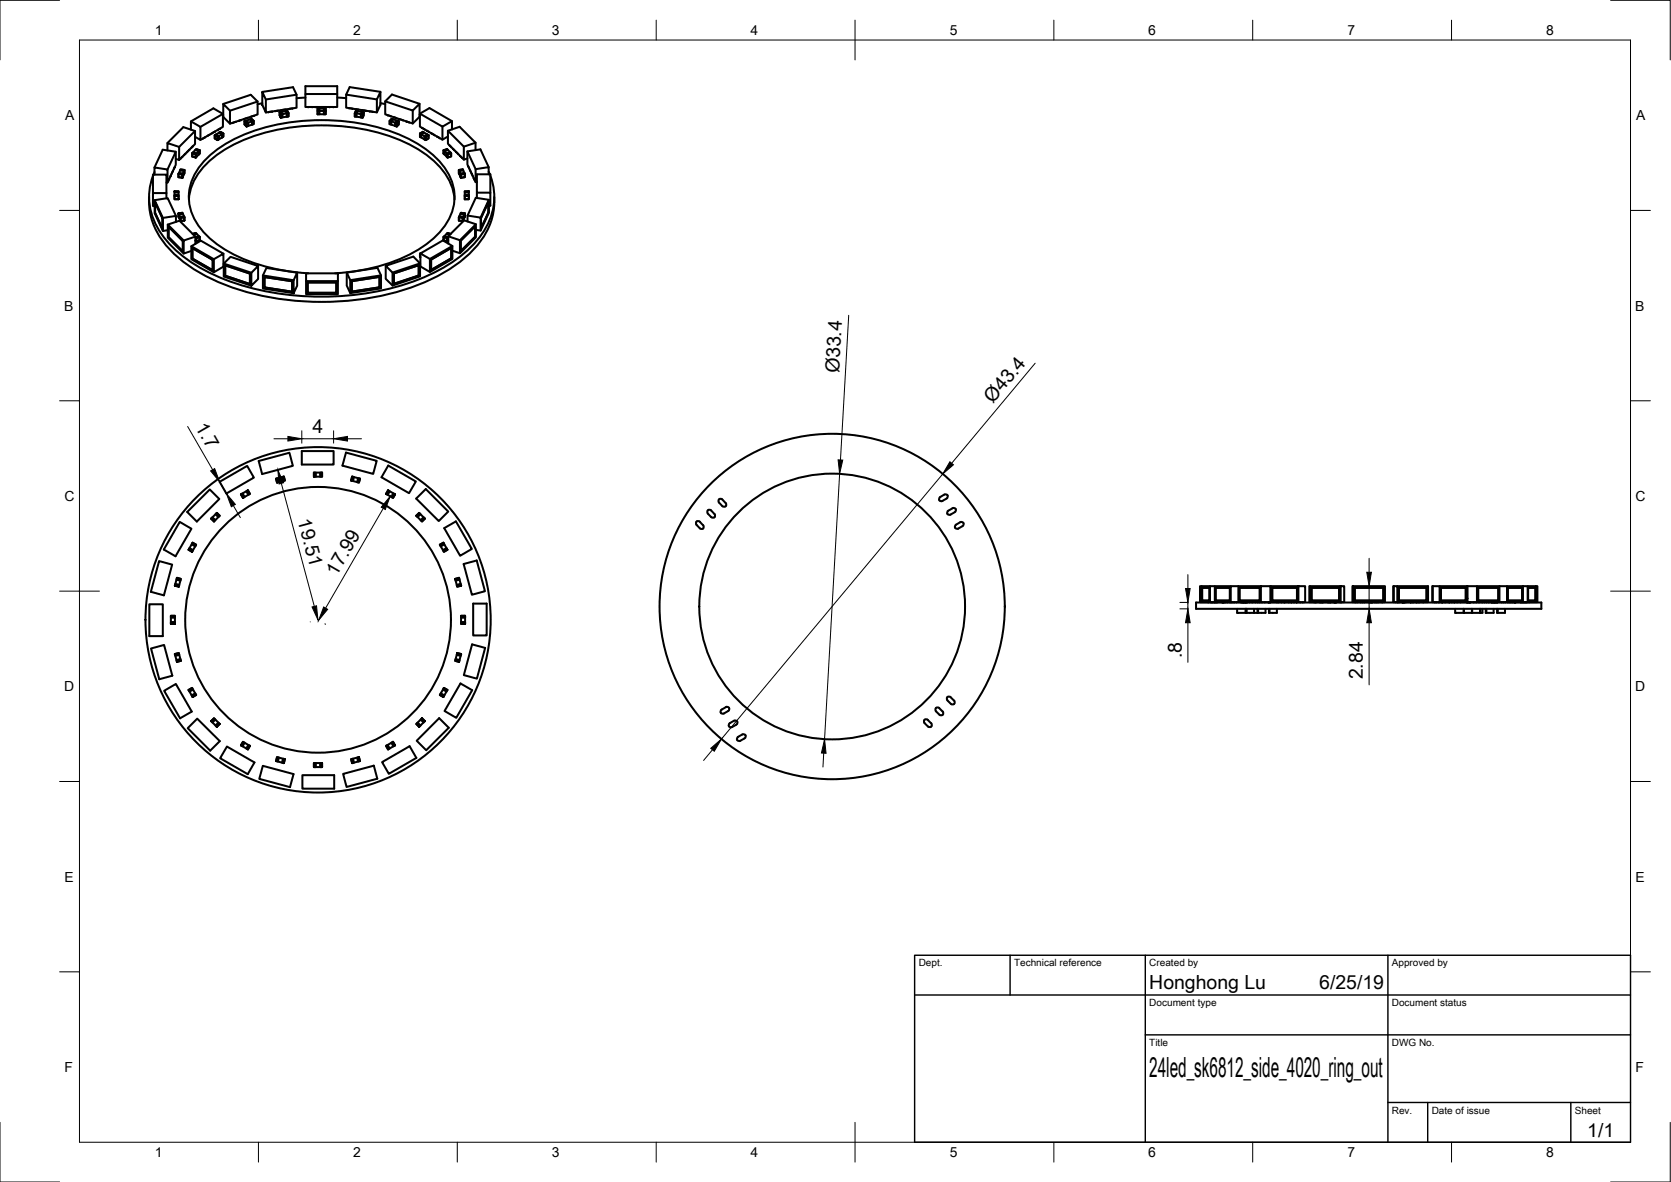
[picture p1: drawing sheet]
<svg xmlns="http://www.w3.org/2000/svg" width="420mm" height="297mm" viewBox="0 0 420 297" stroke-linecap="round" stroke-linejoin="round" font-family="sans-serif">
<!-- layer: Visible -->
<g fill="none" stroke="#000" stroke-width=".51">
<path d="M42.1 37.8v-1.9l2.9 1v3.3l-.8-.3M42.1 35.9l4-4 2.9 1v3.3l-4 4M44.2 38.1l-2.1 4.5M45.9 39.4l-.5 .5M46.7 38.7l-.4 .3M47.6 37.7l-.5 .6M48 32.6v-2.1l2.4 1.4v3.3l-1.4-.8M48 30.5l5.7-3.3 2.3 1.4v3.3l-5.6 3.3M48.3 38.5l.9 .3v.8l-.9-.3zM48.5 36.8l-.4 .4M49 32.9l-4 4M49.1 37.7l.2-.2 .9 .3v.8l-.2 .2v-.8z"/>
<path d="M49.4 38.6l-.2 .2-.9-.3 .3-.2 .8 .3v.8l-.2 .2M50 38l.2-.2-1 1v.8l-.9-.3v-.8l1-1 .9 .3v.8l-1 1M51.6 34.5l-.7 .5M52.7 33.9l-.5 .3M54 34l.7 .4v.8l-.7-.4zM54.1 33.1l-.9 .5M55.1 34.2l-.4 .2-.7-.4 .3-.2 .8 .4v.8l-.4 .2M55.1 33.3l.3-.2 .8 .5v.8l-.4 .2v-.9zM55.4 32.4l-.7 .3M55.8 33.7l.4-.1-1.5 .8v.8l-.7-.4v-.8l1.4-.9 .8 .5v.8l-1.5 .8M56 28.6l-5.6 3.3M56.1 26.1l1.7 1.7v3.3l-1.7-1.7z"/>
<path d="M56.1 26.1l7-2.3 1.7 1.7v3.3l-7 2.3M56.1 28.9h.1M59.3 30.7l-.9 .3M60.6 30.2l-.6 .2M61.5 30.4l.5 .6v.8l-.5-.5zM62.3 29.7l-1 .3M62.4 30.8l-.4 .2-.5-.6 .4-.1 .5 .5v.9l-.4 .1M62.8 30l.5-.1 .5 .5v.8l-.4 .1v-.8zM63.4 30.5l.4-.1-1.8 .6v.8l-.5-.5v-.9l1.8-.5 .5 .5v.8l-1.8 .6M63.9 29.1l-.8 .3M64.8 25.5l-7 2.3M66 23.1l.8 1.9v3.3l-.8-1.9z"/>
<path d="M66 23.1l7.7-1.2 .9 1.9v3.3l-7.8 1.2M66 25.9l-1.2 .3M68.5 28.1l-1 .1M69.9 27.9l-.6 .1M70.3 28.2l.3 .6v.8l-.3-.6zM71 28.7l-.4 .1-.3-.6 .5-.1 .2 .6v.8l-.4 .1M71.8 27.9h.5l.2 .5v.9h-.4v-.8zM71.9 27.6l-1.2 .1M72.1 28.5l.4-.1-1.9 .4v.8l-.3-.6v-.8l2-.3 .2 .5v.9l-1.9 .3M73.6 27.3l-.9 .1M74.6 23.8l-7.8 1.2M76.8 21.7h8v5.2h-8z"/>
<path d="M76.8 23.6h8M76.8 24.5l-2.2 .2M77.5 27h1M79.3 27h.7M79.9 27.3h2v1.4h-2M79.9 27.3v1.4M79.9 27.3h.4v1.4h-.4M79.9 27.3v.6h.4M80.8 27h1.2M81.4 27.9h.5h-2v.8M81.4 27.3h.5v1.4h-.5zM82.9 27h.9"/>
<path d="M84.8 24.5l2.2 .2M87.7 27.2l1 .2M89.5 27.5l.6 .1M89.5 27.9l1.9 .3v.8l-.2 .6 .2-.6v-.8l-.4-.1-.3 .6v.8l.5 .1v-.8l.2-.6-.2 .6v.8l-2-.3M89.5 27.9l-.3 .5v.9M89.5 27.9h.4l-.2 .6v.8h-.5M89.5 27.9l-.3 .5 .5 .1M90.7 28.7l.5 .1-2-.4v.9M90.9 27.7l1.2 .2M92.9 28l.9 .2M94.8 25v3.2M95.7 25.9l1.2 .3"/>
<path d="M95.7 23.1l-7.8-1.2-.9 1.9v3.3l7.8 1.1 .9-1.8v-3.3l-.9 1.9-7.8-1.2M96.9 25.5l6.9 2.3 1.7-1.7v3.2l-1.7 1.7-6.9-2.3v-3.2l1.7-1.7 6.9 2.3M97.5 29l.8 .3M98.5 29.9l1.8 .5v.9l-.5 .5 .5-.5v-.9l-.5-.1-.5 .5v.9l.5 .1v-.8l.5-.6-.5 .6v.8l-1.8-.6M98.5 29.9l-.5 .5v.8M98.5 29.9l.4 .1-.5 .5v.8l-.4-.1M98.5 29.9l-.5 .5 .4 .1M99 29.5l.6 .2M99.3 30.8l.5 .2-1.8-.6v.8M100.3 30l1.1 .3M102.1 30.6l.8 .2M103.8 27.8v3.2"/>
<path d="M105.5 28.8l.1 .1M105.6 28.6l5.7 3.2 2.3-1.4v2.1M106.1 32.2l.7 .4M106.3 33.1l1.5 .9v.8l-.8 .4 .8-.4v-.8l-.4-.2-.7 .4v.8l.3 .2v-.8l.8-.4-.8 .4v.8l-1.4-.8M106.3 33.1l-.7 .5v.8M106.3 33.1l.4 .2-.8 .4v.9l-.3-.2M106.3 33.1l-.7 .5 .3 .1M106.7 34.2l.3 .2-1.4-.8v.8M107.4 32.9l.4 .3M108.4 33.5l.9 .5M109.9 34.4l.6 .4M111.3 31.8v3.3"/>
<path d="M112.3 38.6l.2 .2-1-1v.8M112.4 37.5l1 1v.8l-.9 .3 .9-.3v-.8l-.2-.2-.9 .3v.8l.2 .2v-.8l.9-.3-.9 .3v.8l-1-1M112.4 37.5l-.9 .3v.8M112.4 37.5l.2 .2-.8 .3v.8l-.3-.2M112.4 37.5l-.9 .3 .3 .2M112.6 32.9l4 4 3-1v1.8M113 36.5l.5 .5M113.6 30.4l-5.6-3.2-2.4 1.4v3.2l5.7 3.3 1.3-.8M113.9 37.4l.3 .4M114.6 38.2l.6 .6M115.7 39.3l.4 .4M116.6 36.9v3.2"/>
<path d="M117.5 38l2.1 4.5 3.3-.5v1.8M119.6 35.9l-4-4-3 1v3.2l4 4 .9-.3M37.5 49.5a18.5 18.5 0 0 0 7.4 15.3 51.9 51.9 0 0 0 27.2 10.6 67.6 67.6 0 0 0 37.5-5.8 28.8 28.8 0 0 0 13.1-12.1 16 16 0 0 0 1.6-8M38.5 48.5v-4.6h3.3v4.6M38.5 44.2a15.9 15.9 0 0 0 3.8 16.7 41.2 41.2 0 0 0 20.5 11.4 70.6 70.6 0 0 0 44.7-3 30.1 30.1 0 0 0 15-12.7 15 15 0 0 0 .8-12.4M38.8 43.9v-1.8l3.3 .5v3.3l-.3-.1M38.8 42.1l2.1-4.5 3.3 .5v3.3l-2.1 4.5M38.9 43.2l-.3 .7M38.9 50.3l2.1 4.5M39 50.8l1.9 4.1v2.6l-1.9-4zM41.8 49.9v-1.4h-3.3v3.3h.4M42.2 56.4l4 4"/>
<path d="M42.4 57l3.6 3.6v2.6l-3.6-3.6zM42.6 45l-.3 .6M43 44.2l-.2 .3M43.5 43l-.3 .7M43.9 48.1h1v2h-1zM43.9 48.1h1v.3h-1zM43.9 49.2h1v.9h-1zM43.9 49h1v.2h-1zM43.9 42l-.2 .5M44.2 55.8v-1.5l-3.2 .5v3.2l1.2-.1M44.2 54.3l-2-4.5-3.3 .5v3.3l2.1 4.4M44.9 53.6l1-.1 .1 .2-1 .2v.8z"/>
<path d="M44.9 43.7l1 .1v.9l-1-.2zM45 53.9l-.1-.3v.8l.5 1.2v-.9l-.5-1.1 1-.1 .5 1.1v.8l-1 .2-.1-.3v-.8l1-.2 .1 .3-1 .1-.1-.2M45.4 42.6l1 .1-.1 1.1v-.8l-1-.2zM45.4 54.7l1-.1v.8l-1 .2zM46 43.6l-.1 .2-1-.1 .1-.3 1 .2-.1 1.1M46.3 43l.1-.3-.5 1.1v.9l-1-.2v-.8l.5-1.1 1 .1v.8l-.5 1.2M47.5 50.1a15 15 0 0 1 6.3-10.6 43.1 43.1 0 0 1 24.5-7.9 48.9 48.9 0 0 1 26.7 5.8 18.2 18.2 0 0 1 9.1 11.3l.2 1.4M48.7 59l.7-.2-.2-.3-.7 .3 .7-.3 1 1v.9l-.9 .3-.2-.3 .2 .3v-.9l-.2-.2 .2 .2 .9-.3-.2-.2-.9 .3M49.1 59.5l-4-4-2.9 .9v3.3l4 4M49.3 59.8l.9-.3v.9l-.9 .3zM112.6 59.6l-.2 .2v.9l-.9-.3M112.7 59.5l-.3 .3v.9l-.9-.3"/>
<path d="M112.7 59.4v1.8M113.1 59l-.8-.2 .2-.3 .8 .3-.8-.3-1 1 .9 .3-.9-.3v.9M115.4 43.5v-.8l.5 1.1-.1-.2M115.5 54.3l1 .2-.1 1.1-1-.2zM115.9 53.5l1 .1-.1 1.1v-.8l-1-.2zM116.4 54.7l-1-.1v.8M116.4 42.6l.5 1.1v.8l-1 .2 1-.2-.1-1.1-1 .2 .1 1.1v-.9l1-.1-1 .1v.9l-.5-1.2M116.4 42.6l-1 .1v.8M116.4 42.6l.1 .2-1 .2v.8l-.1-.3M116.4 42.6l-1 .1 .1 .3M116.5 54.5l-.1 1.1-1-.2M116.8 53.9l.1-.3-1-.1-.5 1.1 1 .1"/>
<path d="M116.9 49h1v1.1h-1zM116.9 48.1h1v.3h-1zM116.9 53.6v.8l-.5 1.2v-.9zM117.6 54.2v1.5M117.7 41.8l.3 .5M117.9 48.1v2h-1M117.9 48.1h-1v1.1h1h-1v.9M118.2 42.8l.1 .4M118.6 43.6l.3 .7M119.1 44.8l.2 .5M119.6 42.5v3.3M119.7 57.8l1.1 .1 2.1-4.4v-3.3l-3.3-.5-2 4.5 3.2 .5v3.2"/>
<path d="M119.7 56.4l-4 4M119.9 48.4v1.3M122.8 50.8v2.6l-1.9 4v-2.6zM122.9 43.1l.3 .7M122.9 42l-2.1-4.5-3.3 .5v3.3l2.1 4.5 .3-.1M122.9 50.2l-2.1 4.5M123.3 48.4v-4.6h-3.4v4.6h3.4v3.3h-.4M48.1 61.9l5.7 3.2M48.4 62.4l5.1 2.9v2.6l-5.1-2.9zM49.1 61.3v-1.8l-2.9 .9v3.3l1.9-.6M56.2 63.8l-5.7-3.3-2.4 1.4v3.2l5.7 3.3 2.4-1.4v-3.2l-2.4 1.3v3.3M56.3 66.2l6.9 2.3"/>
<path d="M56.6 66.7l6.2 2.1v2.6l-6.2-2.1zM64.9 66.9l-6.9-2.4-1.7 1.7v3.3l6.9 2.3 1.7-1.7v-3.2l-1.7 1.6v3.3M66.1 69.2l7.7 1.2M66.5 69.6l6.9 1.1v2.6l-6.9-1.1zM74.7 68.5l-7.7-1.2-.9 1.9v3.3l7.7 1.2 .9-1.9v-3.3l-.9 1.9v3.3M77 68.7h8v5.2h-8zM77 70.6h8M77.4 71h7.2v2.6h-7.2zM77.5 68.7a43.4 43.4 0 0 1-23.5-7.8 14.7 14.7 0 0 1-6.5-12.4 15.3 15.3 0 0 1 6.5-10.4 43.4 43.4 0 0 1 24.4-7.9 49.1 49.1 0 0 1 26.4 5.8 18.5 18.5 0 0 1 9.2 11.1 12.7 12.7 0 0 1-3.6 11.4 34.5 34.5 0 0 1-18.5 9.2l-7.7 1M87.2 68.5v3.3l.9 1.9 7.7-1.2v-3.3l-.9-1.9-7.7 1.2 .9 1.9v3.3M88.5 70.7l6.9-1.1v2.6l-6.9 1.1zM95.8 69.2l-7.7 1.2"/>
<path d="M97 66.8v3.3l1.7 1.7 6.9-2.3v-3.3l-1.7-1.7-6.9 2.3 1.7 1.7v3.3M99 68.7l6.3-2.1v2.6l-6.3 2.1zM105.6 63.8v.8zM105.6 64.6h.1M105.6 66.2l-6.9 2.3M105.7 63.7v3.3l2.4 1.4 5.6-3.3v-3.3l-2.3-1.4-5.7 3.3 2.4 1.4v3.3M108.4 65.2l5.1-2.9v2.6l-5.1 2.9zM111.5 60.4v-.9l.3-.2 .8 .3v.8l-.2 .3 .3-.3M113.7 63l2 .6 4-4v-3.2l-3-1-4 4 3 1v3.2M113.7 61.8l-5.6 3.3M115.8 60.5l3.7-3.6v2.6l-3.7 3.6zM65 115.9l7.8-2.1 .8 3.3-7.7 2z"/>
<path d="M70.9 119.9l.5-.1 .2 1-.4 .1zM75.9 113.4h8v3.3h-8zM78.9 118.8h2.1v1h-2.1zM78.9 118.8h.5v1h-.5zM80.5 118.8h.5v1h-.5zM87 113.7l7.7 2.1-.9 3.3-7.7-2.1zM88.5 119.8l2 .5-.2 1-2-.5zM88.5 119.8l.5 .1-.2 1-.5-.1zM97.6 117l7 4-1.8 2.9-6.9-4zM45.2 131.2l2.9 1.7-4 6.9-2.9-1.7zM47.1 128.7l5.6-5.7 2.4 2.4-5.6 5.7zM47.6 137.7l.9 .5-.2 .5-.9-.5z"/>
<path d="M48.4 136.4l.9 .5-1 1.8-.9-.5zM48.4 136.4l.9 .5-.2 .4-.9-.5zM53.1 130.3l1.4-1.4 .7 .7-1.4 1.4zM53.4 130l.7 .7-.3 .3-.7-.7zM54.5 128.9l.7 .7-.3 .3-.7-.7zM55.2 121.1l6.9-4 1.7 2.9-6.9 4zM60.6 124.2l1.7-1 .5 .9-1.7 1zM60.6 124.2l.4-.2 .5 .9-.4 .2zM61.9 123.5l.4-.3 .5 .9-.4 .2zM69.4 120.3l2-.5 .2 1-1.9 .5zM69.4 120.3l.5-.1 .2 1-.4 .1zM90 120.2l.5 .1-.2 1-.5-.1z"/>
<path d="M97.6 123.2l1.7 1-.5 .9-1.7-1zM97.6 123.2l.4 .3-.5 .8-.4-.2zM98.9 124l.4 .2-.5 .9-.4-.2zM104.6 125.3l2.5-2.4 5.6 5.7-2.4 2.3zM105.4 128.9l1.4 1.4-.7 .7-1.4-1.4zM105.4 128.9l.3 .3-.7 .7-.3-.3zM106.5 130l.3 .3-.7 .7-.3-.3zM110.6 136.9l.9-.5 1 1.8-.9 .5zM110.6 136.9l.9-.5 .2 .4-.9 .5zM111.4 138.2l.9-.5 .2 .5-.9 .5zM111.7 132.7l2.9-1.7 4 7-2.9 1.7zM176.8 132.8l.1-.6-.9-1.1a.57 .57 0 0 0-.9 0 .57 .57 0 0 0 0 .8l1.1 1 .6-.1"/>
<path d="M178 128.2l-.2 .4 .2 .5M178 128.2l.6-.1 1 1.1a.56 .56 0 0 1 .1 .8 .56 .56 0 0 1-.9-.1l-.8-.8M181.6 125.5a.57 .57 0 0 0-.8 0 .57 .57 0 0 0 0 .8l.8 .9a.57 .57 0 0 0 .8 0 .57 .57 0 0 0 .1-.8l-.9-.9M236.4 124.9l1.1-.6a.57 .57 0 0 1 .8 .2 .57 .57 0 0 1-.3 .8l-1 .6a.57 .57 0 0 1-.8-.2 .57 .57 0 0 1 .2-.8zM240.1 128.7l-1.3 .7-.6-.3M240.1 128.7a.56 .56 0 0 0 .2-.8 .56 .56 0 0 0-.8-.2l-1.2 .8-.1 .6M242 132.2l-1 .6M242 132.2a.57 .57 0 0 0 .2-.8 .57 .57 0 0 0-.8-.2l-1 .7a.57 .57 0 0 0-.2 .7 .57 .57 0 0 0 .8 .2M37.5 151.9h3.4v8h-3.4zM40 141l3.3 .9-2.1 7.7-3.3-.9zM43 154.8h1v2h-1zM43 154.8h1v.4h-1z"/>
<path d="M43 156.3h1v.5h-1zM44.1 146.7l1 .3-.1 .4-1-.2zM44.5 145.2l1 .3-.5 1.9-1-.2zM44.5 145.2l1 .3-.1 .4-1-.2zM114.4 145.5l1-.3 .6 2-1 .2zM114.4 145.5l1-.3 .1 .5-.9 .2zM114.9 147l.9-.3 .2 .5-1 .2zM115.9 154.8h1v2h-1zM115.9 156.3h1v.5h-1zM115.9 154.8h1v.4h-1zM116.6 141.7l3.3-.8 2 7.7-3.2 .9zM119 151.7h3.4v8h-3.4z"/>
<path d="M300.7 151.4h86.9v1.6h-86.9zM302.2 147.3h-.5v4h.5M302.3 147.7h1.8v3.2h-1.8zM303.8 151.3v.1M304.2 147.3h-2v4h2M304.4 151.3v.1M304.7 151.3v.1M304.9 151.3v.1M305.2 151.3v.1M305.5 147.3h-1.3v4l1.2 .1M305.6 151.3v.1M305.6 147.7h3.6v3.2h-3.6z"/>
<path d="M305.8 151.3v.1M306.1 151.3v.1M307.3 151.4h.5M307.3 151.3v.1M307.5 151.4h.1M307.8 151.3v.1M308.2 151.3v.1M308.7 151.3v.1M309.3 151.3v.1M309.5 147.3h-4v4h4M309.7 151.3v.1M310 151.3v.1"/>
<path d="M310.4 151.3v.1M310.9 151.3v.1M311.1 153v1h2.1v-1M311.4 147.3h-1.9v4h1.9M311.7 147.7h5.1v3.2h-5.1zM312 151.3v.1M312.4 151.3l1.1 .1h-1.5M313.2 154h.1M313.2 151.4h.1M313.3 153v1M313.5 154h1.8M313.5 153v1h-.2"/>
<path d="M313.6 151.3v.1M314.2 151.3v.1M314.9 151.3v.1M315.3 154h.9M315.3 153v1M315.7 151.3v.1M316.2 153v1M316.3 151.3v.1M316.3 153v1h-.1M316.8 151.3v.1M317 147.3h-5.6v4h8v-4h-2.4v4M317.3 151.3v.1"/>
<path d="M318 151.3v.1M318.2 153v1h-1.9M318.9 151.3v.1M319.1 153v1h.1v-1M319.4 147.3h.1M319.5 151.3l-.6 .1M319.9 147.7h6.2v3.2h-6.2zM321.1 153v1h-1.9M321.1 151.3v.1M321.5 151.3v.1M322.2 151.3v.1M322.9 151.3v.1"/>
<path d="M323 151.3v.1M324.1 151.3v.1M324.7 151.3v.1M325.4 151.3v.1M326 151.4h.1M326 151.3v.1M326.1 151.3v.1M326.5 147.3h-7v4h8.7v-4h-1.7v4M326.9 151.3v.1M327.6 151.3v.1M329.4 147.3h-.2v4h.2M329.8 147.7h6.9v3.2h-6.9z"/>
<path d="M330.5 151.3v.1M330.8 151.3v.1M330.9 151.3v.1M331.8 151.3v.1M332.1 151.3v.1M332.2 151.3v.1M332.5 151.3v.1M332.6 151.3v.1M333.8 151.3v.1M334.1 151.4h.5M334.1 151.3v.1M334.6 151.3v.1"/>
<path d="M335.2 151.3v.1M335.6 151.3v.1M335.7 151.4h.1M335.8 151.3l-.2 .1M336 151.3v.1M337 151.3v.1M337.1 147.3h-7.7v4h8.6v-4h-.9v4M337.3 151.3v.1M340.2 147.3h8v4h-8zM340.2 147.3h-.1v4h.1M340.6 147.7h7.2v3.2h-7.2zM340.8 151.3v.1"/>
<path d="M341.2 151.3v.1M342.1 151.3v.1M342.6 151.3v.1M343 151.3v.1M344.2 151.3v.1M344.7 151.3l.3 .1h-.8M345 151.3v.1M345.7 151.3v.1M346.2 151.3v.1M346.5 151.3v.1M347.5 151.3v.1M350.5 147.3v4h8.6v-4h-7.8"/>
<path d="M350.5 147.3h.8v4M350.5 147.3h-.2v4h.2M351 151.3v.1M351.4 151.3v.1M351.7 147.7h7v3.2h-7zM351.8 151.3v.1M352.6 151.3v.1M352.7 151.4h.1M352.7 151.3l-.1 .1M352.7 151.4h.5M353.2 151.3v.1M353.5 151.3v.1"/>
<path d="M354.7 151.3v.1M355.1 151.3v.1M355.4 151.3v.1M356.1 151.3v.1M356.2 151.3v.1M356.6 151.3v.1M356.9 151.3v.1M357.8 151.3v.1M360.3 147.3v4h8.6v-4M360.3 147.3h1.7v4M360.3 147.3h-.2v4h.2M360.7 151.3v.1"/>
<path d="M361.1 151.3v.1M361.8 151.3v.1M362 147.3h7M362.3 147.7h6.3v3.2h-6.3zM362.6 151.4h.1M362.6 151.3v.1M362.7 151.3v.1M363.3 151.3v.1M364.4 151.3v.1M365.1 151.3v.1M365.7 151.3v.1M365.9 153v1h2.1v-1"/>
<path d="M366.4 151.3v.1M367.2 151.3v.1M368.1 153v1M368.9 151.4h.8zM368.9 151.3v.1M368.9 150.4h.1M369 147.3v4h8v-4M369 147.3h2.4v4M369.4 151.4h.1M369.7 151.3v.1M370.1 153v1h-2.1M370.1 154h.1"/>
<path d="M370.2 153v1M370.6 151.3v.1M371.2 151.3v.1M371.4 147.3h5.6M371.7 147.7h5v3.2h-5zM371.9 151.3v.1M372.2 153v1h-2M372.2 154h.1M372.2 153v1M372.7 151.3v.1M372.7 153v1h-.5M373.3 151.3v.1"/>
<path d="M373.6 153v1h.1v-1M373.8 151.3v.1M374.4 151.3v.1M375.1 151.3v.1M375.6 153v1h-1.9M375.9 151.3l-.8 .1h1.4M376.3 151.4h.1M376.4 153v1h.2v-1M377 147.3h1.9v4M377.6 151.3v.1M378.1 151.3v.1M378.4 153v1h-1.8"/>
<path d="M378.5 151.3v.1M378.9 147.3h4M379.1 147.7h3.6v3.2h-3.6zM379.1 151.3v.1M379.5 151.3v.1M379.9 151.3v.1M380.3 151.3v.1M380.8 151.4h.3M380.8 151.3v.1M381 151.4h.1M381.1 151.3v.1M382.3 151.3v.1"/>
<path d="M382.6 151.3v.1M382.8 151.3v.1M382.9 147.3v4h-5.9M382.9 147.3h1.2v4M383.1 151.3v.1M383.3 151.3v.1M383.5 151.3v.1M383.7 151.3v.1M384 151.3v.1M384.1 147.3h2.1M384.2 147.7h1.9v3.2h-1.9zM384.5 151.3v.1"/>
<path d="M386.2 147.3v4h-3.3M386.2 147.3h.4v4h-.4M38 163l3.3-.9 2 7.7-3.3 .9zM41.3 173.6l2.9-1.7 4 6.9-2.9 1.7zM44 164.4l1-.3 .5 2-1 .2zM44 164.4l1-.3 .1 .5-1 .2zM44.4 165.9l1-.3 .1 .5-1 .2zM47.4 173.4l.9-.5 1 1.8-.9 .5zM47.4 173.4l.9-.5 .2 .4-.9 .5zM48.2 174.7l.9-.5 .2 .5-.9 .5zM110.8 174.2l.9 .5-.2 .5-.9-.5zM111.6 172.9l.9 .5-1 1.8-.9-.5z"/>
<path d="M111.6 172.9l.9 .5-.2 .4-.9-.5zM114.6 165.6l.9 .3-.1 .4-1-.2zM115 164.1l1 .3-.6 1.9-1-.2zM115 164.1l1 .3-.2 .4-.9-.2zM115.8 171.8l2.9 1.6-4 7-2.9-1.7zM118.7 161.9l3.3 .9-2.1 7.7-3.3-.8zM183.1 178.7l-1.1 .6a.57 .57 0 0 1-.8-.2 .57 .57 0 0 1 .3-.8l1-.6a.58 .58 0 0 1 .8 .2 .58 .58 0 0 1-.2 .8M237 178.8a.58 .58 0 0 1 0 .8 .58 .58 0 0 1-.8 0l-.8-.8a.57 .57 0 0 1-.1-.9 .57 .57 0 0 1 .9 0l.8 .9M238.2 175.2l.4-.2 .4 .2M238.2 175.2l-.1 .6 1 1.1a.58 .58 0 0 0 .8 0 .58 .58 0 0 0 0-.8l-.9-.9M49.6 180.6l5.7 5.7-2.4 2.3-5.7-5.6zM53.1 181.2l.7-.7 1.4 1.4-.7 .8z"/>
<path d="M53.1 181.2l.7-.7 .3 .3-.7 .8zM54.2 182.3l.7-.7 .3 .3-.7 .8zM57.1 187.6l6.9 4-1.7 2.9-6.9-4zM61.1 186.4l1.7 1-.5 .9-1.7-1zM61.1 186.4l.4 .3-.5 .8-.4-.2zM62.4 187.2l.4 .2-.5 .9-.4-.2zM66.1 192.5l7.7 2-.9 3.3-7.7-2.1zM69.7 190.3l1.9 .5-.2 1-2-.6zM69.7 190.3l.4 .1-.2 1-.5-.2zM71.2 190.7l.4 .1-.2 1-.5-.1zM76 194.8h8v3.4h-8zM78.9 191.8h2.1v1h-2.1z"/>
<path d="M78.9 191.8h.5v1h-.5zM80.5 191.8h.5v1h-.5zM86.3 194.5l7.7-2.1 .9 3.3-7.8 2.1zM88.3 190.8l2-.5 .2 .9-2 .6zM88.3 190.8l.5-.1 .2 1-.5 .1zM89.8 190.4l.5-.1 .2 .9-.5 .2zM96.1 191.5l6.9-4 1.7 3-6.9 4zM97.1 187.4l1.7-1 .5 .9-1.7 1zM97.1 187.4l.4-.2 .5 .9-.4 .2zM98.4 186.7l.4-.3 .5 .9-.4 .2zM104.7 181.9l1.4-1.4 .7 .7-1.4 1.5zM104.7 181.9l.3-.3 .7 .7-.3 .4z"/>
<path d="M105.8 180.8l.3-.3 .7 .7-.3 .4zM110.4 180.5l2.4 2.4-5.6 5.6-2.4-2.4zM183.5 181.7l1.1-.6a.57 .57 0 0 1 .8 .2 .57 .57 0 0 1-.3 .8l-1 .6M183.5 181.7a.57 .57 0 0 0-.2 .8 .57 .57 0 0 0 .8 .2M185.6 185.2l1-.6a.57 .57 0 0 1 .8 .2 .57 .57 0 0 1-.2 .8l-1.1 .6M185.6 185.2a.57 .57 0 0 0-.3 .8 .57 .57 0 0 0 .9 .2M234.1 181.8a.58 .58 0 0 1 .1 .8 .58 .58 0 0 1-.9 0l-.8-.9a.57 .57 0 0 1 0-.8 .57 .57 0 0 1 .8 0l.8 .9"/>
<circle cx="80" cy="155.8" r="43.4"/>
<circle cx="80" cy="155.8" r="33.4"/>
<circle cx="209.2" cy="152.4" r="33.4"/>
<circle cx="209.2" cy="152.4" r="43.4"/>
</g>
<!-- layer: Border -->
<g fill="none" stroke="#000" stroke-width=".25">
<path d="M15 .1h-15v15M20 10.1h390v276.9h-390zM65 5.1v5M115 5.1v5M165 5.1v5M215 5.1v10M265 5.1v5M315 5.1v5M365 5.1v5M405 .1h15v15M15 52.9h5M410 52.9h5"/>
<path d="M15 100.7h5M410 100.7h5M15 148.6h10M405 148.6h10M15 196.4h5M410 196.4h5M15 244.2h5M410 244.2h5M0 282.1v14.9h15M65 287v5M115 287v5M165 287v5"/>
<path d="M215 282.1v9.9M265 287v5M315 287v5M365 287v5M420 282.1v14.9h-15"/>
</g>
<!-- layer: TitleBlock -->
<path d="M230 240.1h180v46.9h-180zM230 250h180M254 240.1v9.9M288 240.1v46.9M349 240.1v46.9M288 260.1h122M349 277.1h61M359 277.1v9.9M395 277.1v9.9" fill="none" stroke="#000" stroke-width=".36"/>
<!-- layer: Dimensions -->
<g fill="none" stroke="#000" stroke-width=".25">
<path d="M213.4 79.2l-2.1 36.4M260.3 91.3l-21 25.1M47.2 107.2l6.3 10.9M68.9 110.3h3.5M75.9 108.3v3.1M75.9 110.3h8M83.9 108.3v3.1M87.4 110.3h3.5M211.1 119.1l-3.8 66.7M237 119.1l-55.6 66.6M55.2 121.1l1.7 2.9M58.7 127l1.7 3.1"/>
<path d="M70.7 121.5l8.3 30.9M96.4 127.7l-14.5 25.1M78 156.3h.1M81.7 156.8l.2 .1M296.7 151.4h2M296.7 153h2M298.7 144.4v3.5M298.7 151.4v1.6M298.7 156.5v9.9M344.3 140.3v3.5M344.3 147.3v5.7M344.3 156.5v15.6"/>
<path d="M179.2 188.4l-2.3 2.7M207.1 189.3l-.2 3.5"/>
</g>
<g fill="#000" stroke="#000" stroke-width=".25">
<path d="M53 118.3l1-.5 1.2 3.3zM72.4 109.7l3.5 .6-3.5 .5zM83.9 110.3l3.5-.6v1.1zM210.7 115.6h1.2l-.8 3.5zM238.8 116l.9 .8-2.7 2.3zM56.9 124l2.3 2.8-1 .5zM69.8 118.1l1.5 3.2-1.1 .3zM98.1 124.7l-1.2 3.3-1-.5zM78.5 152.5l1.1-.3 .3 3.6zM81.4 152.5l1 .6-2.3 2.8zM298.1 147.9h1.2l-.6 3.5zM298.7 153l.6 3.5h-1.2z"/>
<path d="M343.7 143.8h1.1l-.5 3.5zM344.3 153l.5 3.5h-1.1zM178.7 188.1l2.7-2.4-1.8 3.1zM207.3 185.8l.4 3.5-1.2-.1z"/>
</g>
<text font-size="7" x="289" y="270.6">24led_sk6812_side_4020_ring_out</text>
<g font-size="4.9">
<text x="211" y="93.8" transform="rotate(-87 211 93.8)">Ø33.4</text>
<text x="249.7" y="101.5" transform="rotate(-50 249.7 101.5)">Ø43.4</text>
<text x="49" y="107.3" transform="rotate(60 49 107.3)">1.7</text>
<text x="78.6" y="108.8">4</text>
<text x="74.8" y="130.8" transform="rotate(75 74.8 130.8)">19.51</text>
<text x="84.6" y="145" transform="rotate(-60 84.6 145)">17.99</text>
<text x="297.1" y="165.4" transform="rotate(-90 297.1 165.4)">.8</text>
<text x="342.7" y="170.8" transform="rotate(-90 342.7 170.8)">2.84</text>
<text x="289" y="248.5">Honghong Lu</text>
<text x="331.7" y="248.5">6/25/19</text>
<text x="399.1" y="285.7">1/1</text>
</g>
<g font-size="3.5">
<text x="39" y="8.8">1</text>
<text x="88.8" y="8.8">2</text>
<text x="138.8" y="8.8">3</text>
<text x="188.7" y="8.8">4</text>
<text x="238.8" y="8.8">5</text>
<text x="288.7" y="8.8">6</text>
<text x="338.8" y="8.8">7</text>
<text x="388.8" y="8.8">8</text>
<text x="16.4" y="30.2">A</text>
<text x="411.4" y="30.2">A</text>
<text x="16.2" y="78">B</text>
<text x="411.2" y="78">B</text>
<text x="16.2" y="125.9">C</text>
<text x="411.2" y="125.9">C</text>
<text x="16.2" y="173.7">D</text>
<text x="411.2" y="173.7">D</text>
<text x="16.2" y="221.6">E</text>
<text x="411.2" y="221.6">E</text>
<text x="16.2" y="269.4">F</text>
<text x="411.2" y="269.4">F</text>
<text x="39" y="290.8">1</text>
<text x="88.8" y="290.8">2</text>
<text x="138.8" y="290.8">3</text>
<text x="188.7" y="290.8">4</text>
<text x="238.8" y="290.8">5</text>
<text x="288.7" y="290.8">6</text>
<text x="338.8" y="290.8">7</text>
<text x="388.8" y="290.8">8</text>
</g>
<g font-size="2.5">
<text x="231" y="242.9">Dept.</text>
<text x="255" y="242.9">Technical reference</text>
<text x="289" y="242.9">Created by</text>
<text x="350" y="242.9">Approved by</text>
<text x="289" y="252.8">Document type</text>
<text x="350" y="252.8">Document status</text>
<text x="289" y="262.9">Title</text>
<text x="350" y="262.9">DWG No.</text>
<text x="350" y="279.9">Rev.</text>
<text x="360" y="279.9">Date of issue</text>
<text x="396" y="279.9">Sheet</text>
</g>
</svg>
